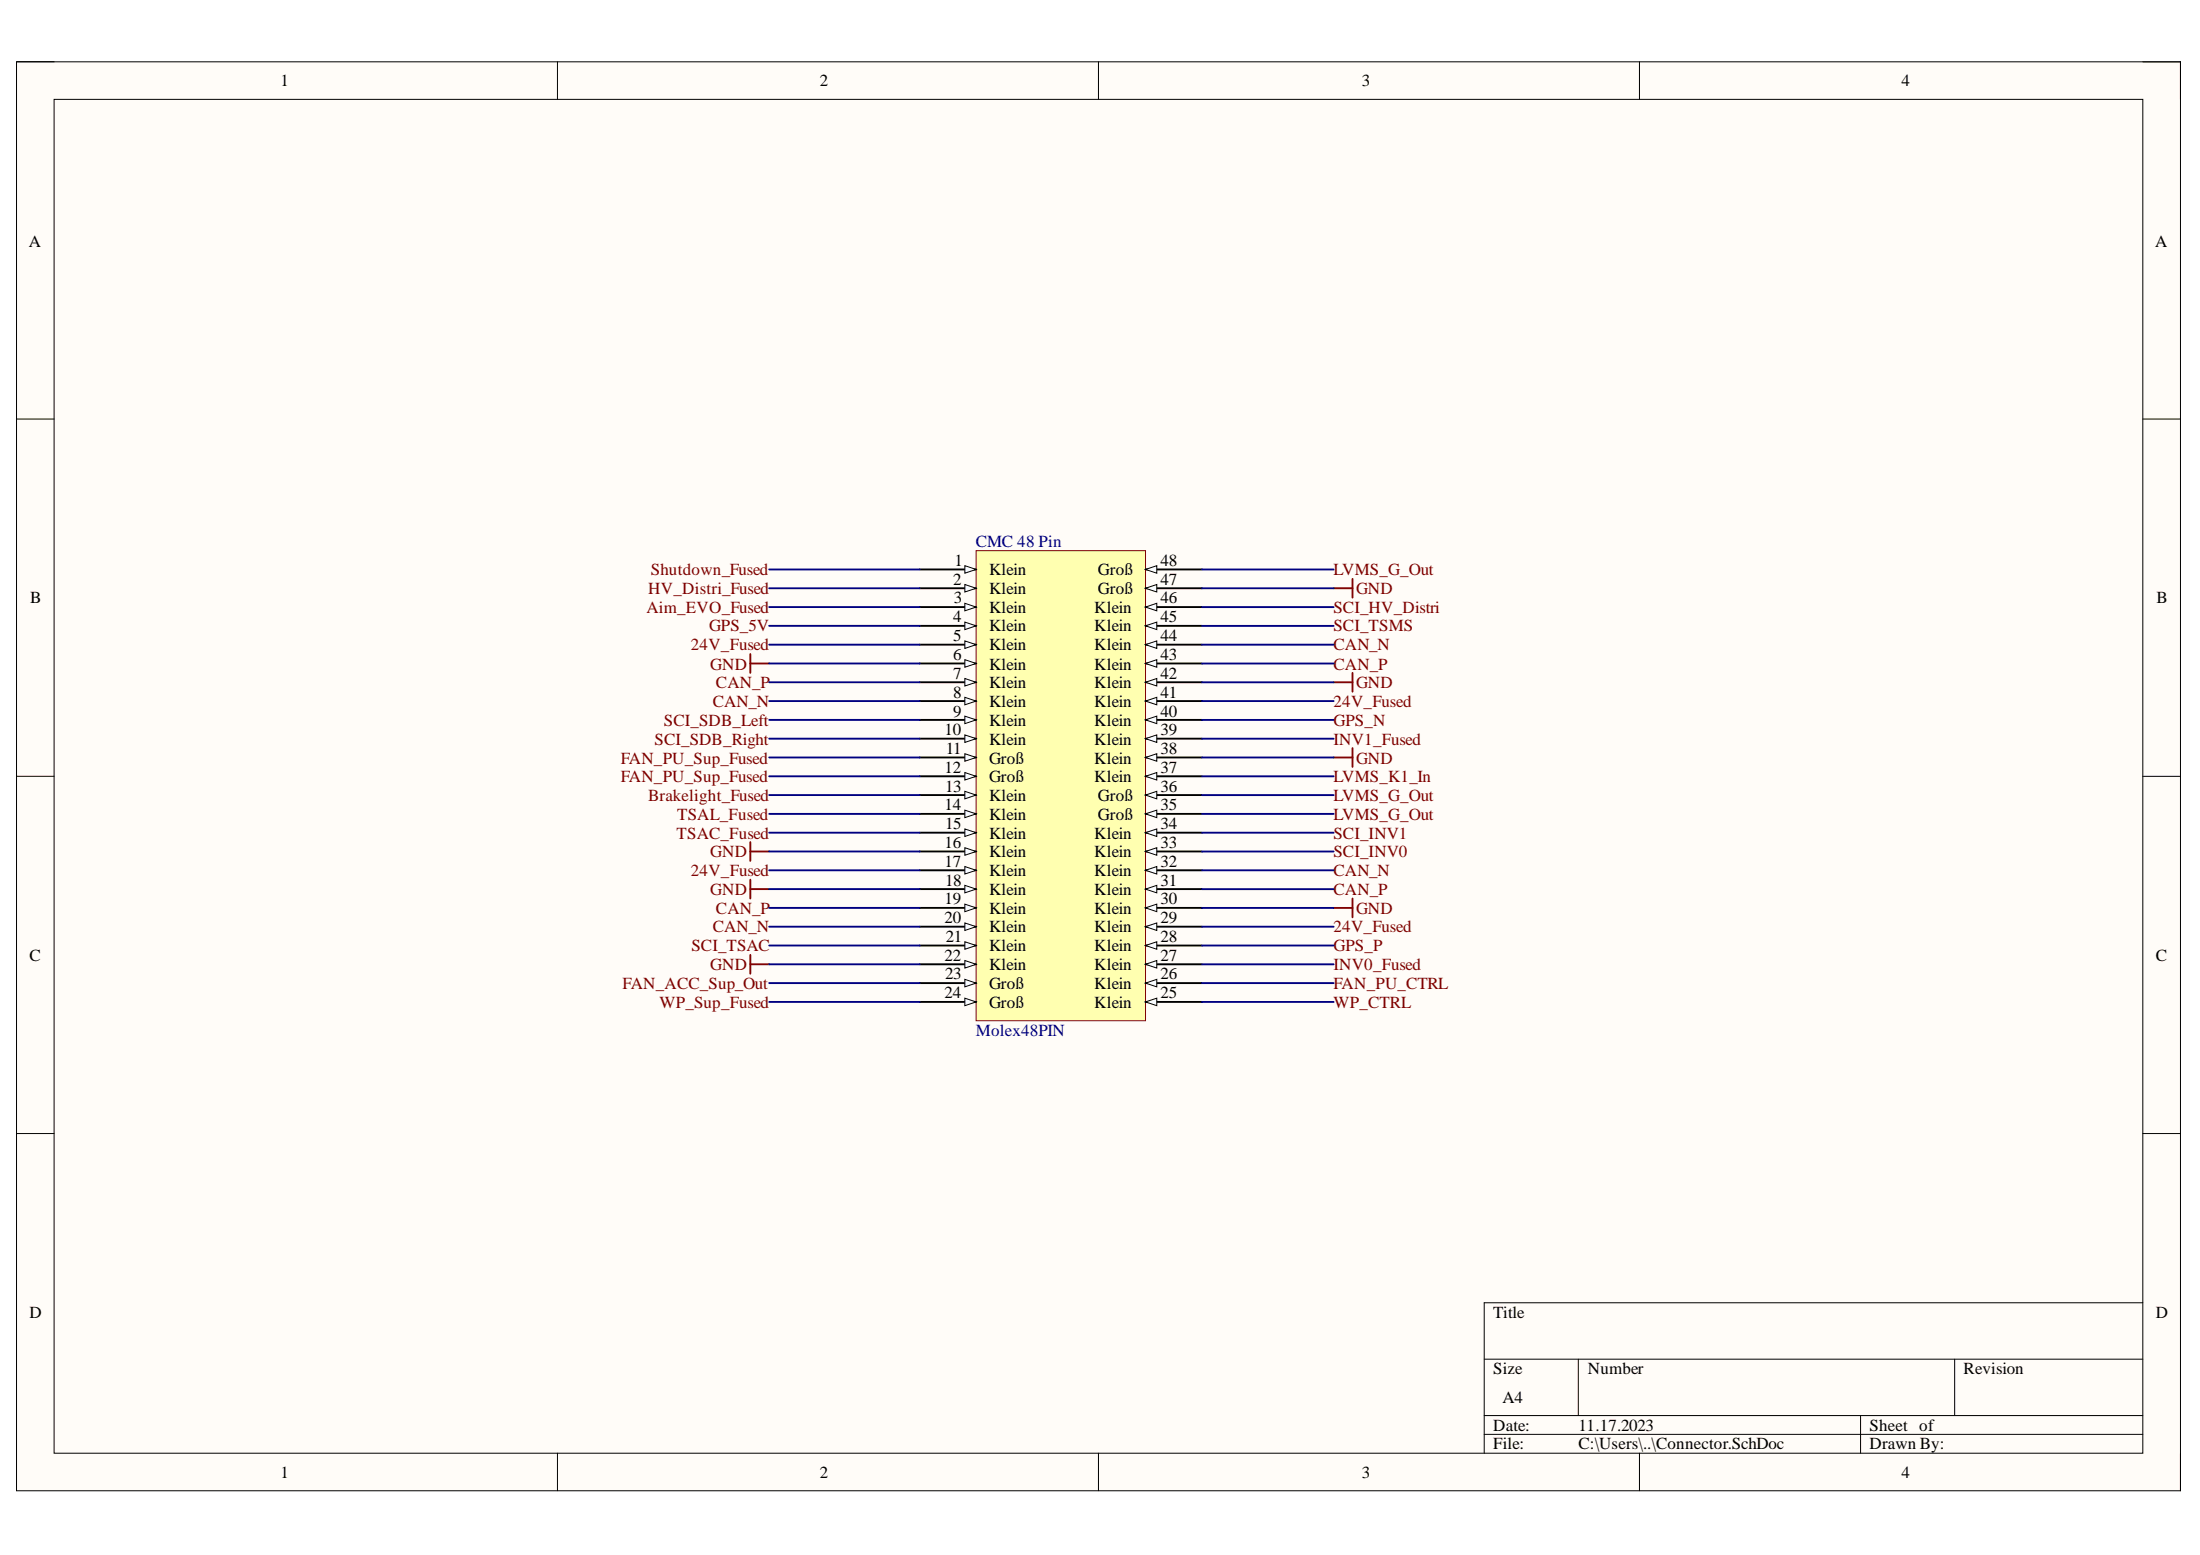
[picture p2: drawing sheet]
<svg xmlns="http://www.w3.org/2000/svg" width="297mm" height="210mm" viewBox="0 0 297 210" stroke-linecap="round" stroke-linejoin="round" font-family="sans-serif">
<path d="M2.2 8.3h292.2v192.9h-292.2z" fill-rule="evenodd" fill="#fffcf8"/>
<path d="M2.2 8.3h292.2v192.9h-292.2z" fill="none" stroke="#000" stroke-width=".14"/>
<path d="M7.3 13.4h282v182.8h-282z" fill-rule="evenodd" fill="#fffcf8"/>
<g fill="none" stroke="#000" stroke-width=".14">
<path d="M2.2 8.3h5.1M7.3 13.4h282v182.8h-282zM75.3 8.3v5.1M148.3 8.3v5.1M221.4 8.3v5.1M289.3 8.3h5.1v5.1M2.2 56.6h5.1M289.3 56.6h5.1M2.2 104.8h5.1M289.3 104.8h5.1M2.2 153h5.1M289.3 153h5.1"/>
<path d="M289.3 175.9h-88.9v20.3M75.3 196.2v5M148.3 196.2v5M200.4 183.5h88.9M200.4 191.1h88.9M200.4 193.6h88.9M213.1 183.5v7.6M221.4 196.2v5M251.2 191.1v5.1M263.9 183.5v7.6M294.4 196.2v5"/>
</g>
<path d="M180.1 79.4h2.5M182.6 78.1v2.6M101.3 88.3v2.5M101.3 89.6h2.5M180.1 92.1h2.5M182.6 90.8v2.6M101.3 113.7v2.5M101.3 118.7v2.6M101.3 114.9h2.5M101.3 120h2.5M180.1 122.6h2.5M182.6 121.3v2.5" fill="none" stroke="#800000" stroke-width=".25"/>
<path d="M131.8 74.3h22.9v63.5h-22.9z" fill-rule="evenodd" fill="#ffffb0"/>
<path d="M131.8 74.3h22.9v63.5h-22.9z" fill="none" stroke="#800000" stroke-width=".14"/>
<path d="M124.2 76.9h7.6" fill="none" stroke="#000" stroke-width=".25"/>
<path d="M130.3 76.4l1.5 .5-1.5 .5z" fill="#f8fcff"/>
<path d="M130.3 76.4l1.5 .5-1.5 .5z" fill="none" stroke="#000" stroke-width=".14"/>
<path d="M124.2 79.4h7.6" fill="none" stroke="#000" stroke-width=".25"/>
<path d="M130.3 78.9l1.5 .5-1.5 .5z" fill="#f8fcff"/>
<path d="M130.3 78.9l1.5 .5-1.5 .5z" fill="none" stroke="#000" stroke-width=".14"/>
<path d="M124.2 81.9h7.6" fill="none" stroke="#000" stroke-width=".25"/>
<path d="M130.3 81.4l1.5 .5-1.5 .6z" fill="#f8fcff"/>
<path d="M130.3 81.4l1.5 .5-1.5 .6z" fill="none" stroke="#000" stroke-width=".14"/>
<path d="M124.2 84.5h7.6" fill="none" stroke="#000" stroke-width=".25"/>
<path d="M130.3 84l1.5 .5-1.5 .5z" fill="#f8fcff"/>
<path d="M130.3 84l1.5 .5-1.5 .5z" fill="none" stroke="#000" stroke-width=".14"/>
<path d="M124.2 87h7.6" fill="none" stroke="#000" stroke-width=".25"/>
<path d="M130.3 86.5l1.5 .5-1.5 .5z" fill="#f8fcff"/>
<path d="M130.3 86.5l1.5 .5-1.5 .5z" fill="none" stroke="#000" stroke-width=".14"/>
<path d="M124.2 89.6h7.6" fill="none" stroke="#000" stroke-width=".25"/>
<path d="M130.3 89l1.5 .6-1.5 .5z" fill="#f8fcff"/>
<path d="M130.3 89l1.5 .6-1.5 .5z" fill="none" stroke="#000" stroke-width=".14"/>
<path d="M124.2 92.1h7.6" fill="none" stroke="#000" stroke-width=".25"/>
<path d="M130.3 91.6l1.5 .5-1.5 .5z" fill="#f8fcff"/>
<path d="M130.3 91.6l1.5 .5-1.5 .5z" fill="none" stroke="#000" stroke-width=".14"/>
<path d="M124.2 94.6h7.6" fill="none" stroke="#000" stroke-width=".25"/>
<path d="M130.3 94.1l1.5 .5-1.5 .5z" fill="#f8fcff"/>
<path d="M130.3 94.1l1.5 .5-1.5 .5z" fill="none" stroke="#000" stroke-width=".14"/>
<path d="M124.2 97.2h7.6" fill="none" stroke="#000" stroke-width=".25"/>
<path d="M130.3 96.7l1.5 .5-1.5 .5z" fill="#f8fcff"/>
<path d="M130.3 96.7l1.5 .5-1.5 .5z" fill="none" stroke="#000" stroke-width=".14"/>
<path d="M124.2 99.7h7.6" fill="none" stroke="#000" stroke-width=".25"/>
<path d="M130.3 99.2l1.5 .5-1.5 .5z" fill="#f8fcff"/>
<path d="M130.3 99.2l1.5 .5-1.5 .5z" fill="none" stroke="#000" stroke-width=".14"/>
<path d="M124.2 102.2h7.6" fill="none" stroke="#000" stroke-width=".25"/>
<path d="M130.3 101.7l1.5 .5-1.5 .6z" fill="#f8fcff"/>
<path d="M130.3 101.7l1.5 .5-1.5 .6z" fill="none" stroke="#000" stroke-width=".14"/>
<path d="M124.2 104.8h7.6" fill="none" stroke="#000" stroke-width=".25"/>
<path d="M130.3 104.3l1.5 .5-1.5 .5z" fill="#f8fcff"/>
<path d="M130.3 104.3l1.5 .5-1.5 .5z" fill="none" stroke="#000" stroke-width=".14"/>
<path d="M124.2 107.3h7.6" fill="none" stroke="#000" stroke-width=".25"/>
<path d="M130.3 106.8l1.5 .5-1.5 .5z" fill="#f8fcff"/>
<path d="M130.3 106.8l1.5 .5-1.5 .5z" fill="none" stroke="#000" stroke-width=".14"/>
<path d="M124.2 109.9h7.6" fill="none" stroke="#000" stroke-width=".25"/>
<path d="M130.3 109.4l1.5 .5-1.5 .5z" fill="#f8fcff"/>
<path d="M130.3 109.4l1.5 .5-1.5 .5z" fill="none" stroke="#000" stroke-width=".14"/>
<path d="M124.2 112.4h7.6" fill="none" stroke="#000" stroke-width=".25"/>
<path d="M130.3 111.9l1.5 .5-1.5 .5z" fill="#f8fcff"/>
<path d="M130.3 111.9l1.5 .5-1.5 .5z" fill="none" stroke="#000" stroke-width=".14"/>
<path d="M124.2 114.9h7.6" fill="none" stroke="#000" stroke-width=".25"/>
<path d="M130.3 114.4l1.5 .5-1.5 .5z" fill="#f8fcff"/>
<path d="M130.3 114.4l1.5 .5-1.5 .5z" fill="none" stroke="#000" stroke-width=".14"/>
<path d="M124.2 117.5h7.6" fill="none" stroke="#000" stroke-width=".25"/>
<path d="M130.3 117l1.5 .5-1.5 .5z" fill="#f8fcff"/>
<path d="M130.3 117l1.5 .5-1.5 .5z" fill="none" stroke="#000" stroke-width=".14"/>
<path d="M124.2 120h7.6" fill="none" stroke="#000" stroke-width=".25"/>
<path d="M130.3 119.5l1.5 .5-1.5 .5z" fill="#f8fcff"/>
<path d="M130.3 119.5l1.5 .5-1.5 .5z" fill="none" stroke="#000" stroke-width=".14"/>
<path d="M124.2 122.6h7.6" fill="none" stroke="#000" stroke-width=".25"/>
<path d="M130.3 122l1.5 .6-1.5 .5z" fill="#f8fcff"/>
<path d="M130.3 122l1.5 .6-1.5 .5z" fill="none" stroke="#000" stroke-width=".14"/>
<path d="M124.2 125.1h7.6" fill="none" stroke="#000" stroke-width=".25"/>
<path d="M130.3 124.6l1.5 .5-1.5 .5z" fill="#f8fcff"/>
<path d="M130.3 124.6l1.5 .5-1.5 .5z" fill="none" stroke="#000" stroke-width=".14"/>
<path d="M124.2 127.6h7.6" fill="none" stroke="#000" stroke-width=".25"/>
<path d="M130.3 127.1l1.5 .5-1.5 .5z" fill="#f8fcff"/>
<path d="M130.3 127.1l1.5 .5-1.5 .5z" fill="none" stroke="#000" stroke-width=".14"/>
<path d="M124.2 130.2h7.6" fill="none" stroke="#000" stroke-width=".25"/>
<path d="M130.3 129.7l1.5 .5-1.5 .5z" fill="#f8fcff"/>
<path d="M130.3 129.7l1.5 .5-1.5 .5z" fill="none" stroke="#000" stroke-width=".14"/>
<path d="M124.2 132.7h7.6" fill="none" stroke="#000" stroke-width=".25"/>
<path d="M130.3 132.2l1.5 .5-1.5 .5z" fill="#f8fcff"/>
<path d="M130.3 132.2l1.5 .5-1.5 .5z" fill="none" stroke="#000" stroke-width=".14"/>
<path d="M124.2 135.2h7.6" fill="none" stroke="#000" stroke-width=".25"/>
<path d="M130.3 134.7l1.5 .5-1.5 .6z" fill="#f8fcff"/>
<path d="M130.3 134.7l1.5 .5-1.5 .6z" fill="none" stroke="#000" stroke-width=".14"/>
<path d="M154.7 135.2h7.6" fill="none" stroke="#000" stroke-width=".25"/>
<path d="M154.7 135.2l1.5-.5v1.1z" fill="#f8fcff"/>
<path d="M154.7 135.2l1.5-.5v1.1z" fill="none" stroke="#000" stroke-width=".14"/>
<path d="M154.7 132.7h7.6" fill="none" stroke="#000" stroke-width=".25"/>
<path d="M154.7 132.7l1.5-.5v1z" fill="#f8fcff"/>
<path d="M154.7 132.7l1.5-.5v1z" fill="none" stroke="#000" stroke-width=".14"/>
<path d="M154.7 130.2h7.6" fill="none" stroke="#000" stroke-width=".25"/>
<path d="M154.7 130.2l1.5-.5v1z" fill="#f8fcff"/>
<path d="M154.7 130.2l1.5-.5v1z" fill="none" stroke="#000" stroke-width=".14"/>
<path d="M154.7 127.6h7.6" fill="none" stroke="#000" stroke-width=".25"/>
<path d="M154.7 127.6l1.5-.5v1z" fill="#f8fcff"/>
<path d="M154.7 127.6l1.5-.5v1z" fill="none" stroke="#000" stroke-width=".14"/>
<path d="M154.7 125.1h7.6" fill="none" stroke="#000" stroke-width=".25"/>
<path d="M154.7 125.1l1.5-.5v1z" fill="#f8fcff"/>
<path d="M154.7 125.1l1.5-.5v1z" fill="none" stroke="#000" stroke-width=".14"/>
<path d="M154.7 122.6h7.6" fill="none" stroke="#000" stroke-width=".25"/>
<path d="M154.7 122.6l1.5-.6v1.1z" fill="#f8fcff"/>
<path d="M154.7 122.6l1.5-.6v1.1z" fill="none" stroke="#000" stroke-width=".14"/>
<path d="M154.7 120h7.6" fill="none" stroke="#000" stroke-width=".25"/>
<path d="M154.7 120l1.5-.5v1z" fill="#f8fcff"/>
<path d="M154.7 120l1.5-.5v1z" fill="none" stroke="#000" stroke-width=".14"/>
<path d="M154.7 117.5h7.6" fill="none" stroke="#000" stroke-width=".25"/>
<path d="M154.7 117.5l1.5-.5v1z" fill="#f8fcff"/>
<path d="M154.7 117.5l1.5-.5v1z" fill="none" stroke="#000" stroke-width=".14"/>
<path d="M154.7 114.9h7.6" fill="none" stroke="#000" stroke-width=".25"/>
<path d="M154.7 114.9l1.5-.5v1z" fill="#f8fcff"/>
<path d="M154.7 114.9l1.5-.5v1z" fill="none" stroke="#000" stroke-width=".14"/>
<path d="M154.7 112.4h7.6" fill="none" stroke="#000" stroke-width=".25"/>
<path d="M154.7 112.4l1.5-.5v1z" fill="#f8fcff"/>
<path d="M154.7 112.4l1.5-.5v1z" fill="none" stroke="#000" stroke-width=".14"/>
<path d="M154.7 109.9h7.6" fill="none" stroke="#000" stroke-width=".25"/>
<path d="M154.7 109.9l1.5-.5v1z" fill="#f8fcff"/>
<path d="M154.7 109.9l1.5-.5v1z" fill="none" stroke="#000" stroke-width=".14"/>
<path d="M154.7 107.3h7.6" fill="none" stroke="#000" stroke-width=".25"/>
<path d="M154.7 107.3l1.5-.5v1z" fill="#f8fcff"/>
<path d="M154.7 107.3l1.5-.5v1z" fill="none" stroke="#000" stroke-width=".14"/>
<path d="M154.7 104.8h7.6" fill="none" stroke="#000" stroke-width=".25"/>
<path d="M154.7 104.8l1.5-.5v1z" fill="#f8fcff"/>
<path d="M154.7 104.8l1.5-.5v1z" fill="none" stroke="#000" stroke-width=".14"/>
<path d="M154.7 102.2h7.6" fill="none" stroke="#000" stroke-width=".25"/>
<path d="M154.7 102.2l1.5-.5v1.1z" fill="#f8fcff"/>
<path d="M154.7 102.2l1.5-.5v1.1z" fill="none" stroke="#000" stroke-width=".14"/>
<path d="M154.7 99.7h7.6" fill="none" stroke="#000" stroke-width=".25"/>
<path d="M154.7 99.7l1.5-.5v1z" fill="#f8fcff"/>
<path d="M154.7 99.7l1.5-.5v1z" fill="none" stroke="#000" stroke-width=".14"/>
<path d="M154.7 97.2h7.6" fill="none" stroke="#000" stroke-width=".25"/>
<path d="M154.7 97.2l1.5-.5v1z" fill="#f8fcff"/>
<path d="M154.7 97.2l1.5-.5v1z" fill="none" stroke="#000" stroke-width=".14"/>
<path d="M154.7 94.6h7.6" fill="none" stroke="#000" stroke-width=".25"/>
<path d="M154.7 94.6l1.5-.5v1z" fill="#f8fcff"/>
<path d="M154.7 94.6l1.5-.5v1z" fill="none" stroke="#000" stroke-width=".14"/>
<path d="M154.7 92.1h7.6" fill="none" stroke="#000" stroke-width=".25"/>
<path d="M154.7 92.1l1.5-.5v1z" fill="#f8fcff"/>
<path d="M154.7 92.1l1.5-.5v1z" fill="none" stroke="#000" stroke-width=".14"/>
<path d="M154.7 89.6h7.6" fill="none" stroke="#000" stroke-width=".25"/>
<path d="M154.7 89.6l1.5-.6v1.1z" fill="#f8fcff"/>
<path d="M154.7 89.6l1.5-.6v1.1z" fill="none" stroke="#000" stroke-width=".14"/>
<path d="M154.7 87h7.6" fill="none" stroke="#000" stroke-width=".25"/>
<path d="M154.7 87l1.5-.5v1z" fill="#f8fcff"/>
<path d="M154.7 87l1.5-.5v1z" fill="none" stroke="#000" stroke-width=".14"/>
<path d="M154.7 84.5h7.6" fill="none" stroke="#000" stroke-width=".25"/>
<path d="M154.7 84.5l1.5-.5v1z" fill="#f8fcff"/>
<path d="M154.7 84.5l1.5-.5v1z" fill="none" stroke="#000" stroke-width=".14"/>
<path d="M154.7 81.9h7.6" fill="none" stroke="#000" stroke-width=".25"/>
<path d="M154.7 81.9l1.5-.5v1.1z" fill="#f8fcff"/>
<path d="M154.7 81.9l1.5-.5v1.1z" fill="none" stroke="#000" stroke-width=".14"/>
<path d="M154.7 79.4h7.6" fill="none" stroke="#000" stroke-width=".25"/>
<path d="M154.7 79.4l1.5-.5v1z" fill="#f8fcff"/>
<path d="M154.7 79.4l1.5-.5v1z" fill="none" stroke="#000" stroke-width=".14"/>
<path d="M154.7 76.9h7.6" fill="none" stroke="#000" stroke-width=".25"/>
<path d="M154.7 76.9l1.5-.5v1z" fill="#f8fcff"/>
<path d="M154.7 76.9l1.5-.5v1z" fill="none" stroke="#000" stroke-width=".14"/>
<path d="M180.1 102.2h2.5M182.6 101v2.5M101.3 128.9v2.5M101.3 130.2h2.5" fill="none" stroke="#800000" stroke-width=".25"/>
<g fill="none" stroke="#000080" stroke-width=".25">
<path d="M103.8 79.4h20.4M103.8 76.9h20.4M162.3 79.4h17.8M162.3 76.9h17.8M103.8 81.9h20.4M103.8 99.7h20.4M103.8 97.2h20.4M103.8 94.6h20.4M103.8 92.1h20.4M103.8 89.6h20.4M103.8 87h20.4M103.8 84.5h20.4"/>
<path d="M162.3 82h17.8M162.3 99.7h17.8M162.3 97.2h17.8M162.3 94.6h17.8M162.3 89.6h17.8M162.3 87h17.8M162.3 84.5h17.8M162.3 92.1h17.8M103.8 117.5h20.4M103.8 114.9h20.4M103.8 112.4h20.4M103.8 109.9h20.4"/>
<path d="M103.8 107.3h20.4M103.8 104.8h20.4M103.8 102.2h20.4M162.3 117.5h17.8M162.3 114.9h17.8M162.3 112.4h17.8M162.3 109.9h17.8M162.3 107.3h17.8M162.3 102.2h17.8M162.3 104.8h17.8M103.8 135.2h20.4M103.8 132.7h20.4"/>
<path d="M103.8 127.6h20.4M103.8 125.1h20.4M103.8 122.6h20.4M103.8 120h20.4M103.8 130.2h20.4M162.3 135.3h17.8M162.3 132.7h17.8M162.3 127.6h17.8M162.3 125.1h17.8M162.3 122.6h17.8M162.3 120h17.8M162.3 130.2h17.8"/>
</g>
<g font-size="2.3">
<text x="37.9" y="11.6">1</text>
<text x="110.7" y="11.6">2</text>
<text x="183.9" y="11.6">3</text>
<text x="256.7" y="11.6">4</text>
<text x="3.9" y="33.3">A</text>
<text x="291" y="33.3">A</text>
<text x="128.9" y="76.4">1</text>
<text x="133.5" y="77.6">Klein</text>
<text x="148.2" y="77.6">Groß</text>
<text x="156.7" y="76.4">48</text>
<text x="4.1" y="81.4">B</text>
<text x="128.7" y="78.9">2</text>
<text x="128.7" y="84">4</text>
<text x="128.8" y="81.4">3</text>
<text x="133.5" y="80.2">Klein</text>
<text x="133.5" y="82.7">Klein</text>
<text x="147.7" y="82.7">Klein</text>
<text x="148.2" y="80.2">Groß</text>
<text x="156.7" y="84">45</text>
<text x="156.7" y="81.4">46</text>
<text x="156.7" y="78.9">47</text>
<text x="291.2" y="81.4">B</text>
<text x="128.7" y="86.5">5</text>
<text x="128.7" y="89.1">6</text>
<text x="133.5" y="85.2">Klein</text>
<text x="133.5" y="87.8">Klein</text>
<text x="147.7" y="87.8">Klein</text>
<text x="147.7" y="85.2">Klein</text>
<text x="156.7" y="89.1">43</text>
<text x="156.7" y="86.5">44</text>
<text x="128.7" y="91.7">7</text>
<text x="128.7" y="94.2">8</text>
<text x="133.5" y="90.4">Klein</text>
<text x="133.5" y="92.9">Klein</text>
<text x="133.5" y="95.5">Klein</text>
<text x="147.7" y="95.5">Klein</text>
<text x="147.7" y="92.9">Klein</text>
<text x="147.7" y="90.4">Klein</text>
<text x="156.7" y="94.2">41</text>
<text x="156.7" y="91.7">42</text>
<text x="127.5" y="99.3">10</text>
<text x="127.7" y="101.8">11</text>
<text x="128.7" y="96.7">9</text>
<text x="133.5" y="98">Klein</text>
<text x="133.5" y="100.5">Klein</text>
<text x="147.7" y="100.5">Klein</text>
<text x="147.7" y="98">Klein</text>
<text x="156.7" y="101.8">38</text>
<text x="156.7" y="99.3">39</text>
<text x="156.7" y="96.7">40</text>
<text x="127.5" y="104.3">12</text>
<text x="127.6" y="106.9">13</text>
<text x="133.5" y="103.1">Groß</text>
<text x="133.5" y="105.6">Groß</text>
<text x="147.7" y="105.6">Klein</text>
<text x="147.7" y="103.1">Klein</text>
<text x="156.7" y="106.9">36</text>
<text x="156.7" y="104.3">37</text>
<text x="127.5" y="109.4">14</text>
<text x="127.6" y="111.9">15</text>
<text x="133.5" y="108.1">Klein</text>
<text x="133.5" y="110.7">Klein</text>
<text x="133.5" y="113.2">Klein</text>
<text x="147.7" y="113.2">Klein</text>
<text x="148.2" y="110.7">Groß</text>
<text x="148.2" y="108.1">Groß</text>
<text x="156.7" y="111.9">34</text>
<text x="156.7" y="109.4">35</text>
<text x="127.5" y="114.5">16</text>
<text x="127.5" y="117">17</text>
<text x="127.6" y="119.5">18</text>
<text x="133.5" y="115.7">Klein</text>
<text x="133.5" y="118.3">Klein</text>
<text x="147.7" y="118.3">Klein</text>
<text x="147.7" y="115.7">Klein</text>
<text x="156.7" y="119.5">31</text>
<text x="156.7" y="117">32</text>
<text x="156.7" y="114.5">33</text>
<text x="127.5" y="122.1">19</text>
<text x="127.5" y="124.6">20</text>
<text x="133.5" y="120.8">Klein</text>
<text x="133.5" y="123.3">Klein</text>
<text x="133.5" y="125.9">Klein</text>
<text x="147.7" y="125.9">Klein</text>
<text x="147.7" y="123.3">Klein</text>
<text x="147.7" y="120.8">Klein</text>
<text x="156.7" y="124.6">29</text>
<text x="156.7" y="122.1">30</text>
<text x="4" y="129.7">C</text>
<text x="127.5" y="129.7">22</text>
<text x="127.7" y="127.1">21</text>
<text x="133.5" y="128.4">Klein</text>
<text x="133.5" y="130.9">Klein</text>
<text x="147.7" y="130.9">Klein</text>
<text x="147.7" y="128.4">Klein</text>
<text x="156.7" y="129.7">27</text>
<text x="156.7" y="127.1">28</text>
<text x="291.1" y="129.7">C</text>
<text x="127.5" y="134.7">24</text>
<text x="127.6" y="132.2">23</text>
<text x="133.5" y="133.5">Groß</text>
<text x="133.5" y="136">Groß</text>
<text x="147.7" y="136">Klein</text>
<text x="147.7" y="133.5">Klein</text>
<text x="156.7" y="134.7">25</text>
<text x="156.7" y="132.2">26</text>
<text x="4" y="177.9">D</text>
<text x="201.6" y="177.9">Title</text>
<text x="291.1" y="177.9">D</text>
<text x="201.6" y="185.5">Size</text>
<text x="214.4" y="185.5">Number</text>
<text x="265.1" y="185.5">Revision</text>
<text x="202.9" y="189.3">A4</text>
<text x="201.6" y="193.1">Date:</text>
<text x="201.6" y="195.7">File:</text>
<text x="213.1" y="193.1">11.17.2023</text>
<text x="213.1" y="195.7">C:\Users\..\Connector.SchDoc</text>
<text x="252.4" y="193.1">Sheet of</text>
<text x="252.4" y="195.7">Drawn By:</text>
<text x="37.9" y="199.5">1</text>
<text x="110.7" y="199.5">2</text>
<text x="183.9" y="199.5">3</text>
<text x="256.7" y="199.5">4</text>
</g>
<g font-size="2.3" fill="#800000">
<text x="87.9" y="77.6">Shutdown_Fused</text>
<text x="180" y="77.6">LVMS_G_Out</text>
<text x="87.3" y="82.7">Aim_EVO_Fused</text>
<text x="87.5" y="80.2">HV_Distri_Fused</text>
<text x="180" y="82.7">SCI_HV_Distri</text>
<text x="183.1" y="80.2">GND</text>
<text x="93.3" y="87.8">24V_Fused</text>
<text x="95.7" y="85.2">GPS_5V</text>
<text x="180" y="87.8">CAN_N</text>
<text x="180" y="85.2">SCI_TSMS</text>
<text x="95.9" y="90.4">GND</text>
<text x="96.2" y="95.5">CAN_N</text>
<text x="96.7" y="92.9">CAN_P</text>
<text x="180" y="90.4">CAN_P</text>
<text x="180" y="95.5">24V_Fused</text>
<text x="183.1" y="92.9">GND</text>
<text x="88.4" y="100.5">SCI_SDB_Right</text>
<text x="89.6" y="98">SCI_SDB_Left</text>
<text x="180" y="98">GPS_N</text>
<text x="180" y="100.5">INV1_Fused</text>
<text x="83.8" y="105.6">FAN_PU_Sup_Fused</text>
<text x="83.8" y="103.1">FAN_PU_Sup_Fused</text>
<text x="180" y="105.6">LVMS_K1_In</text>
<text x="183.1" y="103.1">GND</text>
<text x="87.5" y="108.1">Brakelight_Fused</text>
<text x="91.3" y="113.2">TSAC_Fused</text>
<text x="91.4" y="110.7">TSAL_Fused</text>
<text x="180" y="108.1">LVMS_G_Out</text>
<text x="180" y="110.7">LVMS_G_Out</text>
<text x="180" y="113.2">SCI_INV1</text>
<text x="93.3" y="118.3">24V_Fused</text>
<text x="95.9" y="115.7">GND</text>
<text x="180" y="118.3">CAN_N</text>
<text x="180" y="115.7">SCI_INV0</text>
<text x="95.9" y="120.8">GND</text>
<text x="96.2" y="125.9">CAN_N</text>
<text x="96.7" y="123.3">CAN_P</text>
<text x="180" y="120.8">CAN_P</text>
<text x="180" y="125.9">24V_Fused</text>
<text x="183.1" y="123.3">GND</text>
<text x="93.4" y="128.4">SCI_TSAC</text>
<text x="95.9" y="130.9">GND</text>
<text x="180" y="130.9">INV0_Fused</text>
<text x="180" y="128.4">GPS_P</text>
<text x="84.1" y="133.5">FAN_ACC_Sup_Out</text>
<text x="89.1" y="136">WP_Sup_Fused</text>
<text x="180" y="133.5">FAN_PU_CTRL</text>
<text x="180" y="136">WP_CTRL</text>
</g>
<g font-size="2.3" fill="#000080">
<text x="131.8" y="73.8">CMC 48 Pin</text>
<text x="131.8" y="139.8">Molex48PIN</text>
</g>
</svg>
